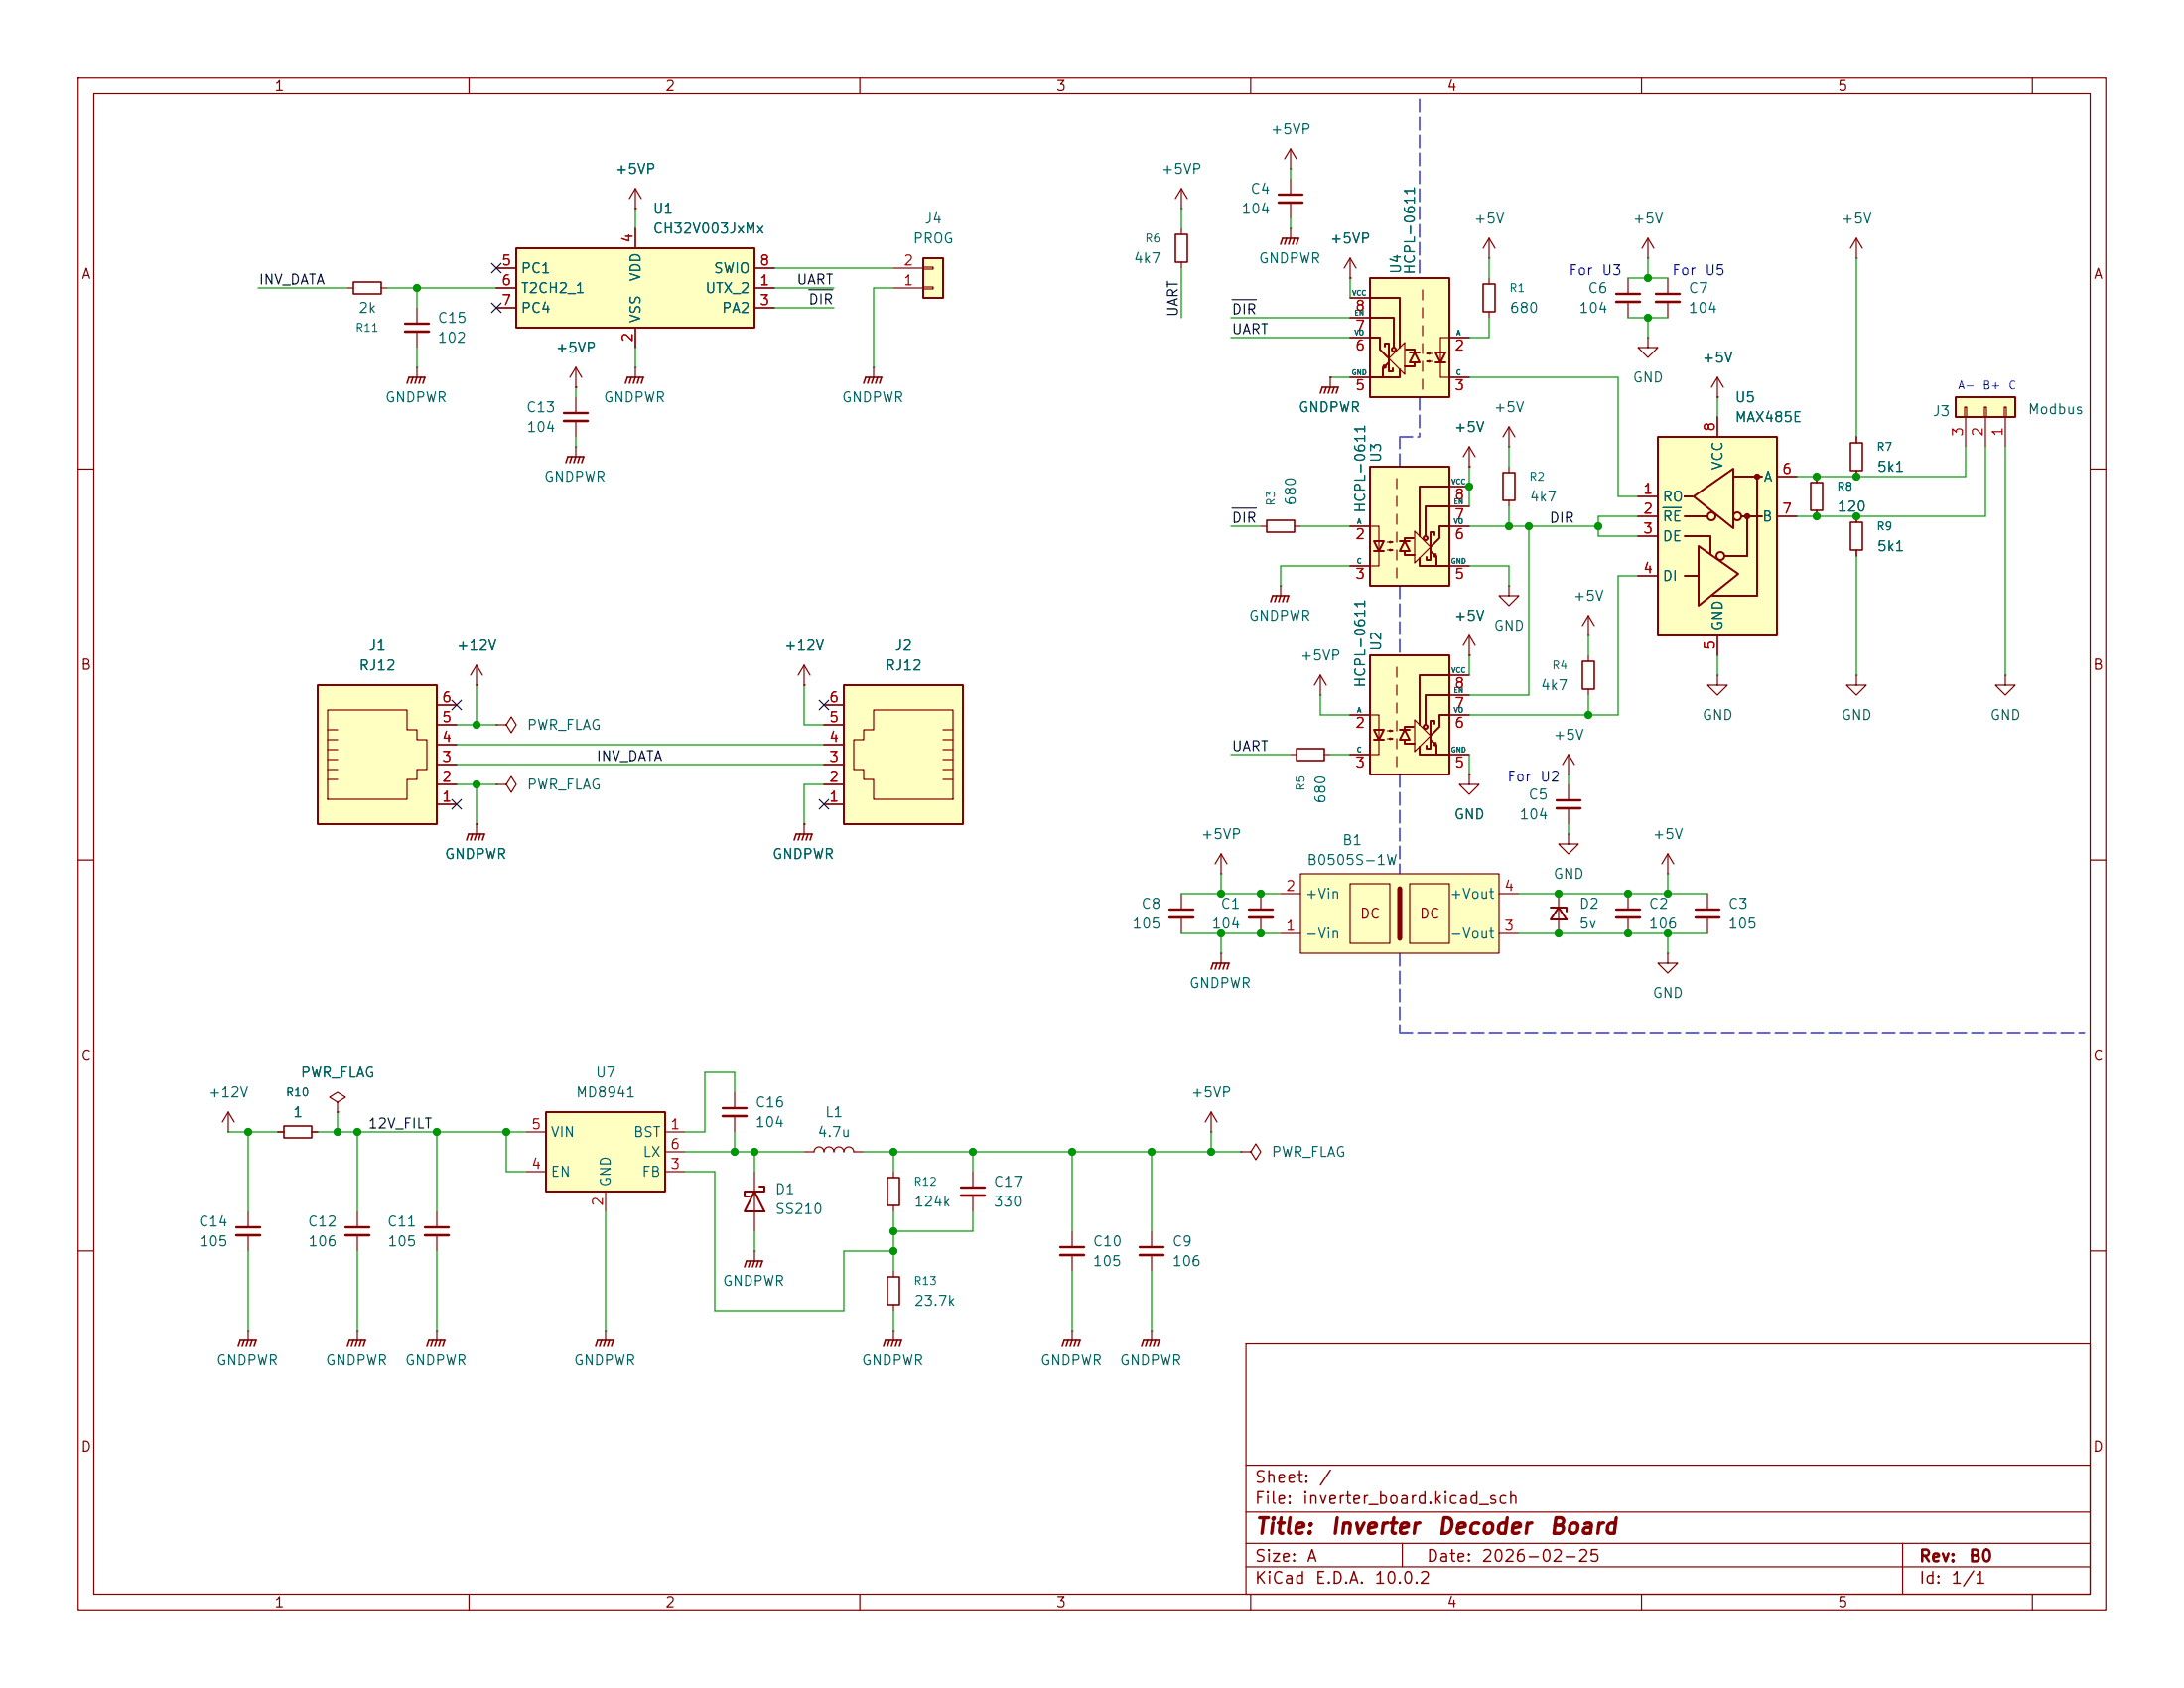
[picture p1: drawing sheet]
<svg xmlns="http://www.w3.org/2000/svg" width="279mm" height="216mm" viewBox="0 0 279 216" stroke-linecap="round" stroke-linejoin="round" font-family="sans-serif">
<g fill="none" stroke="#840000" stroke-width=".15">
<path d="M10 10h259.4v195.9h-259.4zM12 12h255.4v191.9h-255.4zM60 10v2M110 10v2M160 10v2M210 10v2M260 10v2M193 57.2h.1M193 54.6l-.7 1.3M193 54.6l.8 1.3M193 54.6v2.6M10 60h2"/>
<path d="M267.4 60h2M188 99.1v1.2h1.2l-1.2 1.3-1.3-1.3h1.3M188 99.1h.1M10 110h2M267.4 110h2M10 160h2M159.4 171.9h108v32h-108zM267.4 160h2M159.4 197.4h108M159.4 193.4h108M159.4 187.4h108M179.4 197.4v3"/>
<path d="M243.4 197.4v6.5M60 203.9v2M110 203.9v2M159.4 200.4h108M160 203.9v2M210 203.9v2M260 203.9v2"/>
</g>
<path d="M166.4 111.8h25.4v10.1h-25.4z" fill="#ffffc2"/>
<path d="M163.8 119.4h2.6M163.8 114.3h2.6M166.4 111.8h25.4v10.1h-25.4zM172.7 113h5.1v7.7h-5.1zM180.3 113h5.1v7.7h-5.1zM191.8 119.4h2.5M191.8 114.3h2.5" fill="none" stroke="#840000" stroke-width=".15"/>
<path d="M179.1 113.7v6.3" fill="none" stroke="#840000" stroke-width=".63"/>
<path d="M175.3 83.8h10.1v15.3h-10.1z" fill="#ffffc2"/>
<g fill="none" stroke="#840000" stroke-width=".15">
<path d="M172.7 35.6h.1M172.7 33l-.7 1.3M172.7 33l.8 1.3M172.7 33v2.6M190.5 33h.1M190.5 30.5l-.8 1.3M190.5 30.5l.8 1.3M190.5 30.5v2.5M172.7 91.4h3.7v5.1h-3.7M178.7 85.3v1.3M178.7 87.6v1.3M178.7 89.9v1.3"/>
<path d="M178.7 92.2v1.3M178.7 94.5v1.3M178.7 96.8v1.2M181 92.1l2 2-2 2zM185.4 91.4h2.6M185.4 96.5h2.6M185.4 88.9h2.6M185.4 86.4h2.6M151.1 114.3v2M151.1 117.3v2.1M199.4 114.3v5.1M200.7 106.7v1.3h1.2l-1.2 1.2-1.3-1.2h1.3"/>
<path d="M200.7 106.7h.1M154.9 144.8h.1M154.9 142.2l-.7 1.3M154.9 142.2l.8 1.3M154.9 142.2v2.6M158.7 147.3h1.3l.7-1 .6 1-.6 1-.7-1M158.7 147.3h.1"/>
</g>
<g fill="none" stroke="#840000" stroke-width=".25">
<path d="M175.3 83.8h10.1v15.3h-10.1zM175.8 93.3h1.2l-.6 1.3zM175.8 94.6h1.2M179.1 93.3h1.2M179.7 94.7v.4h1.3M179.7 93.3l.6 1.3h-1.2zM180.8 93h-1.1v.3M181.6 95.5v1h3.8M183 94.6l.8 .8-.2-.4-.2 .3 .4 .1v1.1M183 94.7v1.1h-.5v-.4M183 93.1v1.9M183.5 92.6v-.4h-.5v1"/>
<path d="M185.4 86.4h-3.8v6.3M185.4 88.9h-3v3.8M185.4 91.4h-1.3v1.6l-1 1M198.4 116.1h2v.5M199.4 116.1l1 1.5h-2z"/>
<circle cx="182.4" cy="93" r=".25"/>
</g>
<path d="M177.4 93.5h.8l-.4 .1v-.3l.4 .2M177.4 94.5h.8l-.4 .1v-.2l.4 .1" fill="none" stroke="#840000" stroke-width=".13"/>
<path d="M149.6 116.3h3.1" fill="none" stroke="#840000" stroke-width=".3"/>
<path d="M149.6 117.3h3.1" fill="none" stroke="#840000" stroke-width=".33"/>
<path d="M175.3 35.6h10.1v15.2h-10.1z" fill="#ffffc2"/>
<g fill="none" stroke="#840000" stroke-width=".15">
<path d="M165.1 19.1v2.5M165.1 19.1l-.8 1.2M165.1 19.1l.8 1.2M165.1 29.2h.1M165.1 21.6h.1M165.1 22.9v2M165.1 25.9v2M165.1 29.2v1.3M172.7 38.1h2.6M182 37.1v1.3M182 39.4v1.2M190.5 35.6v.7"/>
<path d="M190.5 39.9v.7M208.3 35.6v2M208.3 38.6v2M172.7 43.2h2.6M172.7 48.3h2.6M172.7 40.6h2.6M179.7 43.8v4.1l-2-2.1zM182 41.7v1.2M182 43.9v1.3M182 46.2v1.3M182 48.5v1.3M188 43.2h-3.7v5.1h3.7"/>
<path d="M188 59.7h.1M188 57.2l-.8 1.2M188 57.2l.7 1.2M188 57.2v2.5M165.1 96.5h.8M169.4 96.5h.8M102.9 105.4h.1M102.9 105.4v1.3M156.2 111.8h.1M156.2 109.2l-.8 1.3M156.2 109.2l.8 1.3M156.2 109.2v2.6"/>
<path d="M161.3 114.3v2M161.3 117.3v2.1M156.2 121.9h.1M156.2 121.9v1.3"/>
</g>
<g fill="none" stroke="#840000" stroke-width=".25">
<path d="M175.3 35.6h10.1v15.2h-10.1zM175.3 38.1h3.8v6.4M175.3 40.6h3v3.9M175.3 43.2h1.2v1.5l1 1M177.2 44.3v-.4h.5v1.1M177.7 46.4l-.8 .7 .1-.4 .3 .3-.4 .1v1.2M177.7 46.5v1h.5v-.4M177.7 44.8v1.9M179.1 47.2v1.1h-3.8M179.8 44.7h1.2v.4M180.3 45.1h1.3M181 46.5v.4h-1.3"/>
<path d="M181 45.1l.6 1.3h-1.3zM183.6 45.1h1.3l-.6 1.3zM183.6 46.4h1.3"/>
<circle cx="178.3" cy="44.7" r=".25"/>
</g>
<path d="M182.5 45.2l.4-.1v.2l-.4-.1h.8M182.5 46.2l.4-.1v.3l-.4-.2h.8" fill="none" stroke="#840000" stroke-width=".13"/>
<path d="M163.6 24.9h3M206.8 37.6h3M159.8 116.3h3" fill="none" stroke="#840000" stroke-width=".3"/>
<path d="M163.6 25.9h3M206.8 38.6h3M159.8 117.3h3" fill="none" stroke="#840000" stroke-width=".33"/>
<g fill="none" stroke="#840000" stroke-width=".2">
<path d="M163.8 31.2l.3-.7h2l-.2 .7M164.6 30.5l-.3 .7M165.1 30.5l-.3 .7M165.6 30.5l-.2 .7M189.7 36.3h1.6v3.6h-1.6zM165.9 95.8h3.5v1.5h-3.5zM101.6 107.4l.3-.7h2l-.3 .7M102.4 106.7l-.3 .7M102.9 106.7l-.3 .7M103.4 106.7l-.3 .7M154.9 124l.3-.8h2l-.2 .8M155.7 123.2l-.3 .8"/>
<path d="M156.2 123.2l-.2 .8M156.7 123.2l-.2 .8"/>
</g>
<path d="M107.9 87.6h15.3v17.8h-15.3z" fill="#ffffc2"/>
<g fill="none" stroke="#840000" stroke-width=".15">
<path d="M170.2 48.3h.1M170.2 48.3v1.2M193 59.7v.8M193 74.9v1.3h1.3l-1.3 1.3-1.2-1.3h1.2M193 74.9h.1M193 64v.8M203.2 78.7l-.8 1.3M203.2 78.7l.8 1.3M203.2 78.7v2.6M63.5 92.7h1.3l.6-1 .6 1-.6 1-.6-1M63.5 92.7h.1M105.4 97.8h2.5"/>
<path d="M105.4 95.3h2.5M105.4 92.7h2.5M105.4 90.2h2.5M111.8 90.8h10.1v11.4h-10.1v-2.5h-1.3v-1.3h-1.3v-3.8h1.3v-1.3h1.3zM120.6 94.6h1.3M120.6 95.9h1.3M120.6 97.2h1.3M120.6 98.4h1.3M120.6 99.7h1.3M120.6 93.3h1.3M203.2 81.3h.1M203.2 83.8v.8"/>
<path d="M203.2 88.1v.8M63.5 100.3h1.3l.6-1 .6 1-.6 1-.6-1M63.5 100.3h.1M105.4 102.9h2.5M105.4 100.3h2.5M94 139.7v2M35.6 144.8h.7M39.9 144.8h.7M94 142.7v2.1M102.9 147.3h1.2a.64 .64 0 0 1 .7-.6 .64 .64 0 0 1 .6 .6 .64 .64 0 0 1 .6-.6 .64 .64 0 0 1 .7 .6 .64 .64 0 0 1 .6-.6 .64 .64 0 0 1 .6 .6 .64 .64 0 0 1 .7-.6 .64 .64 0 0 1 .6 .6h1.3M124.5 149.9v2M124.5 152.9v2"/>
<path d="M137.2 157.5v2M147.3 157.5v2M137.2 170.2h.1M137.2 160.5v2.1M137.2 170.2v1.3M147.3 170.2h.1M147.3 160.5v2.1M147.3 170.2v1.3"/>
</g>
<path d="M107.9 87.6h15.3v17.8h-15.3z" fill="none" stroke="#840000" stroke-width=".25"/>
<g fill="none" stroke="#840000" stroke-width=".2">
<path d="M168.9 50.3l.3-.8h2l-.3 .8M169.7 49.5l-.3 .8M170.2 49.5l-.3 .8M170.7 49.5l-.3 .8M192.3 60.5h1.5v3.5h-1.5zM202.4 84.6h1.6v3.5h-1.6zM36.3 144h3.6v1.5h-3.6zM135.9 172.2l.2-.7h2.1l-.3 .7M136.7 171.5l-.3 .7M137.2 171.5l-.3 .7M137.7 171.5l-.3 .7M146 172.2l.3-.7h2l-.2 .7"/>
<path d="M146.8 171.5l-.2 .7M147.3 171.5l-.2 .7M147.8 171.5l-.2 .7"/>
</g>
<path d="M92.5 141.7h3M122.9 151.9h3.1M135.6 159.5h3.1M145.8 159.5h3" fill="none" stroke="#840000" stroke-width=".3"/>
<path d="M92.5 142.7h3M122.9 152.9h3.1M135.6 160.5h3.1M145.8 160.5h3" fill="none" stroke="#840000" stroke-width=".33"/>
<path d="M69.8 142.2h15.3v10.2h-15.3z" fill="#ffffc2"/>
<path d="M69.8 142.2h15.3v10.2h-15.3zM96.5 152.4l1.3 2.5h-2.6zM97.2 151.8h.6v.6h-2.6v.6h.7" fill="none" stroke="#840000" stroke-width=".25"/>
<g fill="none" stroke="#840000" stroke-width=".15">
<path d="M111.8 47h.1M111.8 47v1.3M200.7 99.1h.1M200.7 96.5l-.8 1.3M200.7 96.5l.7 1.3M200.7 96.5v2.6M61 105.4h.1M61 105.4v1.3M200.7 100.3v2.1M200.7 103.4v2M208.3 114.3v2M208.3 117.3v2.1"/>
<path d="M213.4 111.8h.1M213.4 109.2l-.8 1.3M213.4 109.2l.7 1.3M213.4 109.2v2.6M218.4 114.3v2M218.4 117.3v2.1M213.4 121.9v1.3h1.2l-1.2 1.3-1.3-1.3h1.3M213.4 121.9h.1M29.2 144.8h.1M29.2 142.2l-.8 1.3M29.2 142.2l.8 1.3M29.2 142.2v2.6"/>
<path d="M31.7 154.9v2.1M31.7 158v2M43.2 141l1-.7-1-.6-1 .6 1 .7v1.2M43.2 142.2h.1M45.7 154.9v2.1M45.7 158v2M55.9 154.9v2.1M55.9 158v2M67.3 144.8h2.5M67.3 149.9h2.5M77.5 152.4v2.5M85.1 144.8h2.5"/>
<path d="M85.1 149.9h2.5M85.1 147.3h2.5M96.5 149.9v7.6M114.3 149.9v.7M114.3 154.2v.7M31.7 170.2h.1M31.7 170.2v1.3M45.7 170.2h.1M45.7 170.2v1.3M55.9 170.2h.1M55.9 170.2v1.3M77.5 170.2h.1"/>
<path d="M77.5 170.2v1.3M96.5 160h.1M96.5 160v1.3M114.3 170.2h.1M114.3 162.6v.7M114.3 166.9v.7M114.3 170.2v1.3"/>
</g>
<g fill="none" stroke="#840000" stroke-width=".2">
<path d="M110.5 49l.2-.7h2.1l-.3 .7M111.3 48.3l-.3 .7M111.8 48.3l-.3 .7M112.3 48.3l-.3 .7M59.7 107.4l.2-.7h2.1l-.3 .7M60.5 106.7l-.3 .7M61 106.7l-.3 .7M61.5 106.7l-.3 .7M113.5 150.6h1.6v3.6h-1.6zM30.5 172.2l.2-.7h2.1l-.3 .7M31.2 171.5l-.2 .7M31.7 171.5l-.2 .7"/>
<path d="M32.3 171.5l-.3 .7M44.4 172.2l.3-.7h2l-.2 .7M45.2 171.5l-.2 .7M45.7 171.5l-.2 .7M46.2 171.5l-.2 .7M54.6 172.2l.3-.7h2l-.3 .7M55.4 171.5l-.3 .7M55.9 171.5l-.3 .7M56.4 171.5l-.3 .7M76.2 172.2l.3-.7h2l-.3 .7M77 171.5l-.3 .7M77.5 171.5l-.3 .7"/>
<path d="M78 171.5l-.3 .7M95.2 162.1l.3-.8h2l-.2 .8M96 161.3l-.2 .8M96.5 161.3l-.2 .8M97 161.3l-.2 .8M113 172.2l.3-.7h2l-.2 .7M113.5 163.3h1.6v3.6h-1.6zM113.8 171.5l-.3 .7M114.3 171.5l-.3 .7M114.8 171.5l-.2 .7"/>
</g>
<path d="M199.1 102.4h3.1M206.8 116.3h3M216.9 116.3h3.1M30.2 157h3.1M44.2 157h3M54.4 157h3" fill="none" stroke="#840000" stroke-width=".3"/>
<path d="M199.1 103.4h3.1M206.8 117.3h3M216.9 117.3h3.1M30.2 158h3.1M44.2 158h3M54.4 158h3" fill="none" stroke="#840000" stroke-width=".33"/>
<path d="M175.3 59.7h10.1v15.2h-10.1z" fill="#ffffc2"/>
<path d="M172.7 67.3h3.7v5.1h-3.7M178.7 61.2v1.3M178.7 63.5v1.3M178.7 65.8v1.3M178.7 68.1v1.2M178.7 70.4v1.2M178.7 72.6v1.3M181 67.9l2 2.1-2 2zM185.4 67.3h2.6M185.4 72.4h2.6M185.4 64.8h2.6M185.4 62.2h2.6" fill="none" stroke="#840000" stroke-width=".15"/>
<g fill="none" stroke="#840000" stroke-width=".25">
<path d="M175.3 59.7h10.1v15.2h-10.1zM175.8 69.2h1.2l-.6 1.3zM175.8 70.5h1.2M179.1 69.2h1.2M179.7 70.6v.4h1.3M179.7 69.2l.6 1.3h-1.2zM180.8 68.8h-1.1v.4M181.6 71.4v1h3.8M183 70.5l.8 .7-.2-.3-.2 .2 .4 .1v1.2M183 70.6v1h-.5v-.4M183 69v1.9M183.5 68.5v-.4h-.5v1"/>
<path d="M185.4 62.2h-3.8v6.4M185.4 64.8h-3v3.8M185.4 67.3h-1.3v1.5l-1 1.1"/>
<circle cx="182.4" cy="68.8" r=".25"/>
</g>
<path d="M177.4 69.3h.8l-.4 .2v-.3l.4 .1M177.4 70.4h.8l-.4 .1v-.3l.4 .2" fill="none" stroke="#840000" stroke-width=".13"/>
<path d="M66 31.8h30.5v10.1h-30.5z" fill="#ffffc2"/>
<path d="M66 31.8h30.5v10.1h-30.5z" fill="none" stroke="#840000" stroke-width=".25"/>
<g fill="none" stroke="#840000" stroke-width=".15">
<path d="M63.5 36.8h2.5M63.5 39.4h2.5M63.5 34.3h2.5M81.3 26.7h.1M81.3 24.1v2.6M81.3 29.2v2.6M81.3 24.1l-.8 1.3M81.3 24.1l.7 1.3M96.5 36.8h2.6M96.5 39.4h2.6M96.5 34.3h2.6M237.5 33h.1"/>
<path d="M237.5 30.5l-.8 1.3M237.5 30.5l.8 1.3M237.5 30.5v2.5M73.7 57.2h.1M73.7 50.8v2M73.7 53.8v2.1M73.7 57.2v1.2M81.3 41.9v2.6M219.7 50.8h.1M219.7 48.3l-.8 1.2M219.7 48.3l.8 1.2M219.7 48.3v2.5"/>
<path d="M61 87.6h.1M61 85.1l-.8 1.3M61 85.1l.7 1.3M61 85.1v2.5"/>
</g>
<path d="M72.1 52.8h3.1" fill="none" stroke="#840000" stroke-width=".3"/>
<path d="M72.1 53.8h3.1" fill="none" stroke="#840000" stroke-width=".33"/>
<path d="M72.4 59.2l.2-.8h2.1l-.3 .8M73.2 58.4l-.3 .8M73.7 58.4l-.3 .8M74.2 58.4l-.3 .8" fill="none" stroke="#840000" stroke-width=".2"/>
<path d="M40.6 87.6h15.3v17.8h-15.3z" fill="#ffffc2"/>
<g fill="none" stroke="#840000" stroke-width=".15">
<path d="M44.4 36.8h.8M48.8 36.8h.7M53.3 39.4v2M213.4 35.6v2M213.4 38.6v2M53.3 47h.1M53.3 42.4v2.1M53.3 47v1.3M210.8 43.2v1.3h1.3l-1.3 1.2-1.3-1.2h1.3M210.8 43.2h.1M161.3 67.3h.8M163.8 74.9h.1"/>
<path d="M163.8 74.9v1.3M165.6 67.3h.8M237.5 66v.8M237.5 70.4v.7M41.9 94.6h1.3M41.9 95.9h1.3M41.9 97.2h1.3M41.9 98.4h1.3M41.9 99.7h1.3M41.9 90.8h10.2v2.5h1.2v1.3h1.3v3.8h-1.3v1.3h-1.2v2.5h-10.2zM41.9 93.3h1.3M55.9 97.8h2.5"/>
<path d="M55.9 95.3h2.5M55.9 92.7h2.5M55.9 90.2h2.5M237.5 86.4v1.2h1.3l-1.3 1.3-1.3-1.3h1.3M237.5 86.4h.1M256.5 86.4v1.2h1.3l-1.3 1.3-1.2-1.3h1.2M256.5 86.4h.1M55.9 102.9h2.5M55.9 100.3h2.5"/>
</g>
<path d="M40.6 87.6h15.3v17.8h-15.3z" fill="none" stroke="#840000" stroke-width=".25"/>
<path d="M45.2 36.1h3.6v1.5h-3.6zM52.1 49l.2-.7h2.1l-.3 .7M52.8 48.3l-.2 .7M53.3 48.3l-.2 .7M53.8 48.3l-.2 .7M162.1 66.5h3.5v1.6h-3.5zM162.6 77l.2-.8h2l-.2 .8M163.3 76.2l-.2 .8M163.8 76.2l-.2 .8M164.3 76.2l-.2 .8M236.7 66.8h1.6v3.6h-1.6z" fill="none" stroke="#840000" stroke-width=".2"/>
<path d="M211.8 37.6h3.1M51.8 41.4h3.1" fill="none" stroke="#840000" stroke-width=".3"/>
<path d="M211.8 38.6h3.1M51.8 42.4h3.1" fill="none" stroke="#840000" stroke-width=".33"/>
<path d="M118.1 33h2.5v5.1h-2.5z" fill="#ffffc2"/>
<path d="M118.1 33h2.5v5.1h-2.5z" fill="none" stroke="#840000" stroke-width=".25"/>
<g fill="none" stroke="#840000" stroke-width=".15">
<path d="M114.3 36.8h3.8M114.3 34.3h3.8M118.1 36.7h1.3v.3h-1.3zM118.1 34.2h1.3v.2h-1.3zM210.8 33h.1M210.8 30.5l-.7 1.3M210.8 30.5l.8 1.3M210.8 30.5v2.5M73.7 49.5h.1M73.7 47l-.8 1.3M73.7 47l.7 1.3M73.7 47v2.5"/>
<path d="M81.3 47h.1M81.3 47v1.3M237.5 55.9v.7M237.5 60.2v.8M102.9 87.6h.1M102.9 85.1l-.8 1.3M102.9 85.1l.7 1.3M102.9 85.1v2.5M168.9 88.9h.1M168.9 86.4l-.8 1.2M168.9 86.4l.8 1.2M168.9 86.4v2.5"/>
<path d="M219.7 86.4v1.2h1.3l-1.3 1.3-1.3-1.3h1.3M219.7 86.4h.1"/>
</g>
<path d="M80 49l.3-.7h2l-.3 .7M80.8 48.3l-.3 .7M81.3 48.3l-.3 .7M81.8 48.3l-.3 .7M236.7 56.6h1.6v3.6h-1.6z" fill="none" stroke="#840000" stroke-width=".2"/>
<path d="M250.2 50.8h7.6v2.5h-7.6z" fill="#ffffc2"/>
<path d="M250.2 50.8h7.6v2.5h-7.6z" fill="none" stroke="#840000" stroke-width=".25"/>
<path d="M251.3 52.1h.3v1.2h-.3zM251.5 53.3v3.9M253.9 52.1h.2v1.2h-.2zM254 53.3v3.9M256.4 52.1h.3v1.2h-.3zM256.5 53.3v3.9M188 83.8h.1M188 81.3l-.8 1.3M188 81.3l.7 1.3M188 81.3v2.5" fill="none" stroke="#840000" stroke-width=".15"/>
<path d="M212.1 55.9h15.2v25.4h-15.2z" fill="#ffffc2"/>
<g fill="none" stroke="#840000" stroke-width=".25">
<path d="M212.1 55.9h15.2v25.4h-15.2zM215.5 68.6h3.3v2.3M215.5 66h2.9M215.5 73.7h1.7M215.6 63.5h-.1h1M216.7 63.5l5-3.6v7.7zM217.3 69.9l5.1 3.5-5.1 4.1zM221.7 61h3.7M222.8 66h2.6M223.5 66v5.1h-2.9M224.8 61v15.2h-5.7"/>
<circle cx="218.9" cy="66" r=".51"/>
<circle cx="220.1" cy="71.1" r=".51"/>
<circle cx="222.3" cy="66" r=".51"/>
</g>
<g fill="#840000" stroke="#840000" stroke-width=".25">
<circle cx="223.5" cy="66" r=".28"/>
<circle cx="224.8" cy="61" r=".28"/>
</g>
<g fill="none" stroke="#840000" stroke-width=".15">
<path d="M63.5 36.8h2.5M63.5 39.4h2.5M63.5 34.3h2.5M81.3 26.7h.1M81.3 29.2v2.6M96.5 36.8h2.6M96.5 39.4h2.6M96.5 34.3h2.6M151.1 26.7h.1M151.1 24.1v2.6M151.1 29.2v.8M151.1 33.5v.8"/>
<path d="M151.1 24.1l-.7 1.3M151.1 24.1l.8 1.3M172.7 35.6h.1M172.7 38.1h2.6M73.7 49.5h.1M81.3 41.9v2.6M170.2 48.3h.1M172.7 43.2h2.6M172.7 48.3h2.6M172.7 40.6h2.6M185.4 43.2h2.6M185.4 48.3h2.6"/>
<path d="M188 59.7h.1M219.7 50.8h.1M219.7 53.3v2.6M237.5 55.9v.7M172.7 67.3h2.6M172.7 72.4h2.6M185.4 67.3h2.6M185.4 72.4h2.6M185.4 64.8h2.6M185.4 62.2h2.6M209.5 63.5h2.6M209.5 66h2.6"/>
<path d="M209.5 68.6h2.6M209.5 73.7h2.6M227.3 66h2.6M227.3 61h2.6M232.4 61v.7M232.4 65.3v.7M237.5 60.2v.8M237.5 66v.8M237.5 70.4v.7M55.9 97.8h2.5M55.9 95.3h2.5M55.9 92.7h2.5"/>
<path d="M55.9 90.2h2.5M61 87.6h.1M102.9 87.6h.1M105.4 97.8h2.5M105.4 95.3h2.5M105.4 92.7h2.5M105.4 90.2h2.5M172.7 91.4h2.6M172.7 96.5h2.6M185.4 91.4h2.6M185.4 96.5h2.6M185.4 88.9h2.6"/>
<path d="M185.4 86.4h2.6M188 83.8h.1M188 99.1h.1M219.7 81.3v2.5M55.9 102.9h2.5M55.9 100.3h2.5M61 105.4h.1M102.9 105.4h.1M105.4 102.9h2.5M105.4 100.3h2.5M35.6 144.8h.7M39.9 144.8h.7"/>
<path d="M43.2 142.2h.1"/>
</g>
<path d="M212.7 64.9h2.4" fill="none" stroke="#006464" stroke-width=".15"/>
<path d="M150.4 30h1.5v3.5h-1.5zM231.6 61.7h1.6v3.6h-1.6z" fill="none" stroke="#840000" stroke-width=".2"/>
<path d="M103.5 37.1h3.1M157.6 38.3h3.1M157.6 65h3.1" fill="none" stroke="#0f0f0f" stroke-width=".15"/>
<path d="M181.6 12.7v22.9M179.1 59.7v-3.8M179.1 55.9h2.5M181.6 50.8v5.1M179.1 74.9v8.9M179.1 99.1v12.7M179.1 121.9v10.2M179.1 132.1h87.6" fill="none" stroke="#0000c2" stroke-width=".15" stroke-dasharray="1.7 .6"/>
<g fill="none" stroke="#009600" stroke-width=".15">
<path d="M33 36.8h11.4M49.5 36.8h14M53.3 36.8v2.6M81.3 26.7v2.5M99.1 36.8h7.6M99.1 39.4h7.6M99.1 34.3h15.2M114.3 36.8h-2.5v10.2M151.1 26.7v2.5M151.1 34.3v6.3M165.1 21.6v1.3M165.1 27.9v1.3"/>
<path d="M172.7 35.6v2.5M190.5 33v2.6M208.3 35.6h5.1M210.8 33v2.6M237.5 33v22.9M53.3 44.5v2.5M73.7 49.5v1.3M73.7 55.9v1.3M81.3 44.5v2.5M157.5 43.2h15.2M157.5 40.6h15.2M170.2 48.3h2.5"/>
<path d="M188 48.3h19v15.2h2.5M188 59.7v5.1M190.5 40.6v2.6h-2.5M193 57.2v2.5M208.3 40.6h5.1M210.8 40.6v2.6M219.7 50.8v2.5M251.5 57.2v3.8h-21.6M254 57.2v8.8h-24.1M256.5 57.2v29.2M157.5 67.3h3.8M166.4 67.3h6.3"/>
<path d="M172.7 72.4h-8.9v2.5M188 67.3h16.5M188 72.4h5v2.5M193 64.8v2.5M195.6 67.3v21.6h-7.6M209.5 73.7h-2.5v17.7h-19M209.5 66h-5v2.6h5M237.5 71.1v15.3M58.4 95.3h47M58.4 97.8h47M58.4 92.7h5.1M61 87.6v5.1"/>
<path d="M102.9 87.6v5.1h2.5M157.5 96.5h7.6M168.9 88.9v2.5h3.8M170.2 96.5h2.5M188 83.8v2.6M188 96.5v2.6M200.7 99.1v1.2M203.2 81.3v2.5M203.2 88.9v2.5M219.7 83.8v2.6M58.4 100.3h5.1M61 100.3v5.1"/>
<path d="M105.4 100.3h-2.5v5.1M151.1 119.4h12.7M151.1 114.3h12.7M156.2 111.8v2.5M156.2 119.4v2.5M194.3 119.4h24.1M194.3 114.3h24.1M200.7 105.4v1.3M213.4 111.8v2.5M213.4 119.4v2.5M94 139.7v-2.5h-3.8v7.6h-2.6M29.2 144.8h6.4"/>
<path d="M31.7 144.8v10.1M40.6 144.8h26.7M43.2 142.2v2.6M45.7 144.8v10.1M55.9 144.8v10.1M64.8 144.8v5.1h2.5M77.5 154.9v15.3M87.6 149.9h3.8v17.7h16.5v-7.6h6.4M87.6 147.3h15.3M94 144.8v2.5M96.5 147.3v2.6M96.5 157.5v2.5"/>
<path d="M110.5 147.3h48.2M114.3 147.3v2.6M114.3 154.9v7.7M124.5 147.3v2.6M124.5 154.9v2.6h-10.2M137.2 147.3v10.2M147.3 147.3v10.2M154.9 144.8v2.5M31.7 160v10.2M45.7 160v10.2M55.9 160v10.2M114.3 167.6v2.6"/>
<path d="M137.2 162.6v7.6M147.3 162.6v7.6"/>
</g>
<path d="M62.9 33.7l1.2 1.2M62.9 38.8l1.2 1.2M64.1 33.7l-1.2 1.2M64.1 38.8l-1.2 1.2M57.8 89.6l1.2 1.2M59 89.6l-1.2 1.2M104.8 89.6l1.2 1.2M106 89.6l-1.2 1.2M57.8 102.3l1.2 1.2M59 102.3l-1.2 1.2M104.8 102.3l1.2 1.2M106 102.3l-1.2 1.2" fill="none" stroke="#000084" stroke-width=".15"/>
<g fill="#009600" stroke="#009600" stroke-width=".13">
<circle cx="232.4" cy="66" r=".46"/>
<circle cx="232.4" cy="61" r=".46"/>
<circle cx="204.5" cy="67.3" r=".46"/>
<circle cx="237.5" cy="66" r=".46"/>
<circle cx="210.8" cy="35.6" r=".46"/>
<circle cx="237.5" cy="61" r=".46"/>
<circle cx="210.8" cy="40.6" r=".46"/>
<circle cx="193" cy="67.3" r=".46"/>
<circle cx="203.2" cy="91.4" r=".46"/>
<circle cx="195.6" cy="67.3" r=".46"/>
<circle cx="188" cy="62.2" r=".46"/>
<circle cx="199.4" cy="114.3" r=".46"/>
<circle cx="208.3" cy="114.3" r=".46"/>
<circle cx="199.4" cy="119.4" r=".46"/>
<circle cx="156.2" cy="119.4" r=".46"/>
<circle cx="161.3" cy="114.3" r=".46"/>
<circle cx="213.4" cy="114.3" r=".46"/>
<circle cx="208.3" cy="119.4" r=".46"/>
<circle cx="213.4" cy="119.4" r=".46"/>
<circle cx="114.3" cy="160" r=".46"/>
<circle cx="124.5" cy="147.3" r=".46"/>
<circle cx="96.5" cy="147.3" r=".46"/>
<circle cx="94" cy="147.3" r=".46"/>
<circle cx="137.2" cy="147.3" r=".46"/>
<circle cx="64.8" cy="144.8" r=".46"/>
<circle cx="43.2" cy="144.8" r=".46"/>
<circle cx="31.7" cy="144.8" r=".46"/>
<circle cx="45.7" cy="144.8" r=".46"/>
<circle cx="55.9" cy="144.8" r=".46"/>
<circle cx="147.3" cy="147.3" r=".46"/>
<circle cx="154.9" cy="147.3" r=".46"/>
<circle cx="156.2" cy="114.3" r=".46"/>
<circle cx="114.3" cy="157.5" r=".46"/>
<circle cx="114.3" cy="147.3" r=".46"/>
<circle cx="161.3" cy="119.4" r=".46"/>
<circle cx="61" cy="92.7" r=".46"/>
<circle cx="61" cy="100.3" r=".46"/>
<circle cx="53.3" cy="36.8" r=".46"/>
</g>
<g font-size="2" fill="#840000">
<text x="160.4" y="196.7">Title:</text>
<text x="170.1" y="196.7">Inverter</text>
<text x="183.7" y="196.7">Decoder</text>
<text x="198" y="196.7">Board</text>
</g>
<g font-size="1.5" fill="#840000">
<text x="160.4" y="190">Sheet:</text>
<text x="168.6" y="190">/</text>
<text x="160.4" y="192.7">File:</text>
<text x="166.5" y="192.7">inverter_board.kicad_sch</text>
<text x="160.4" y="202.9">KiCad</text>
<text x="160.4" y="200.1">Size:</text>
<text x="167.1" y="200.1">A</text>
<text x="168.1" y="202.9">E.D.A.</text>
<text x="175.7" y="202.9">10.0.2</text>
<text x="182.4" y="200.1">Date:</text>
<text x="189.4" y="200.1">2026-02-25</text>
<text x="245.4" y="200.1">Rev:</text>
<text x="245.4" y="202.9">Id:</text>
<text x="249.5" y="202.9">1/1</text>
<text x="251.8" y="200.1">B0</text>
</g>
<g font-size="1.3" fill="#840000">
<text x="35" y="12">1</text>
<text x="85" y="12">2</text>
<text x="135" y="12">3</text>
<text x="185" y="12">4</text>
<text x="235" y="12">5</text>
<text x="10.3" y="36">A</text>
<text x="267.7" y="36">A</text>
<text x="10.3" y="86">B</text>
<text x="267.7" y="86">B</text>
<text x="173.9" y="117.8">DC</text>
<text x="181.5" y="117.8">DC</text>
<text x="10.3" y="136">C</text>
<text x="267.7" y="136">C</text>
<text x="10.3" y="186">D</text>
<text x="267.7" y="186">D</text>
<text x="35" y="205.9">1</text>
<text x="85" y="205.9">2</text>
<text x="135" y="205.9">3</text>
<text x="185" y="205.9">4</text>
<text x="235" y="205.9">5</text>
</g>
<g font-size="1.3" fill="#006464">
<text x="162.4" y="17.5">+5VP</text>
<text x="78.6" y="22.6">+5VP</text>
<text x="148.5" y="22.6">+5VP</text>
<text x="83.4" y="27.6">U1</text>
<text x="118.2" y="28.9">J4</text>
<text x="158.7" y="27.6">104</text>
<text x="159.9" y="25.1">C4</text>
<text x="188.5" y="28.9">+5V</text>
<text x="208.8" y="28.9">+5V</text>
<text x="235.5" y="28.9">+5V</text>
<text x="66.5" y="35.3">PC1</text>
<text x="83.4" y="30.2">CH32V003JxMx</text>
<text x="91.2" y="35.3">SWIO</text>
<text x="116.7" y="31.5">PROG</text>
<text x="144.9" y="34">4k7</text>
<text x="160.9" y="34">GNDPWR</text>
<text x="170" y="31.5">+5VP</text>
<text x="179.5" y="35.2" transform="rotate(-90 179.5 35.2)">U4</text>
<text x="181.3" y="35.2" transform="rotate(-90 181.3 35.2)">HCPL-0611</text>
<text x="45.8" y="40.3">2k</text>
<text x="55.9" y="41.6">C15</text>
<text x="66.5" y="37.8">T2CH2_1</text>
<text x="66.5" y="40.3">PC4</text>
<text x="82.3" y="41.4" transform="rotate(-90 82.3 41.4)">VSS</text>
<text x="82.3" y="36.1" transform="rotate(-90 82.3 36.1)">VDD</text>
<text x="90.1" y="37.8">UTX_2</text>
<text x="92.2" y="40.3">PA2</text>
<text x="193" y="40.3">680</text>
<text x="201.9" y="40.3">104</text>
<text x="203" y="37.8">C6</text>
<text x="215.9" y="37.8">C7</text>
<text x="215.9" y="40.3">104</text>
<text x="55.9" y="44.2">102</text>
<text x="71" y="45.4">+5VP</text>
<text x="217.7" y="46.7">+5V</text>
<text x="49.2" y="51.8">GNDPWR</text>
<text x="67.2" y="53">C13</text>
<text x="77.1" y="51.8">GNDPWR</text>
<text x="107.6" y="51.8">GNDPWR</text>
<text x="166" y="53">GNDPWR</text>
<text x="191" y="53">+5V</text>
<text x="208.8" y="49.2">GND</text>
<text x="221.9" y="51.8">U5</text>
<text x="247.2" y="53.5">J3</text>
<text x="259.3" y="53.3">Modbus</text>
<text x="67.3" y="55.6">104</text>
<text x="177" y="59.3" transform="rotate(-90 177 59.3)">U3</text>
<text x="185.9" y="55.6">+5V</text>
<text x="221.9" y="54.3">MAX485E</text>
<text x="69.5" y="61.9">GNDPWR</text>
<text x="166.1" y="64.8" transform="rotate(-90 166.1 64.8)">680</text>
<text x="175" y="65.7" transform="rotate(-90 175 65.7)">HCPL-0611</text>
<text x="195.6" y="64.5">4k7</text>
<text x="212.6" y="64.5">RO</text>
<text x="220.7" y="60.2" transform="rotate(-90 220.7 60.2)">VCC</text>
<text x="225.5" y="61.9">A</text>
<text x="235" y="65.7">120</text>
<text x="240" y="60.7">5k1</text>
<text x="212.6" y="67">RE</text>
<text x="212.6" y="69.6">DE</text>
<text x="225.3" y="67">B</text>
<text x="240" y="70.8">5k1</text>
<text x="201.2" y="77.2">+5V</text>
<text x="212.6" y="74.6">DI</text>
<text x="47.1" y="83.5">J1</text>
<text x="58.3" y="83.5">+12V</text>
<text x="100.2" y="83.5">+12V</text>
<text x="114.4" y="83.5">J2</text>
<text x="159.7" y="79.7">GNDPWR</text>
<text x="177" y="83.4" transform="rotate(-90 177 83.4)">U2</text>
<text x="185.9" y="79.7">+5V</text>
<text x="191" y="81">GND</text>
<text x="220.7" y="80.8" transform="rotate(-90 220.7 80.8)">GND</text>
<text x="45.8" y="86.1">RJ12</text>
<text x="113.1" y="86.1">RJ12</text>
<text x="166.2" y="84.8">+5VP</text>
<text x="175" y="88.1" transform="rotate(-90 175 88.1)">HCPL-0611</text>
<text x="197" y="88.6">4k7</text>
<text x="67.3" y="93.7">PWR_FLAG</text>
<text x="198.6" y="95">+5V</text>
<text x="217.7" y="92.4">GND</text>
<text x="235.5" y="92.4">GND</text>
<text x="254.5" y="92.4">GND</text>
<text x="67.3" y="101.3">PWR_FLAG</text>
<text x="153.5" y="107.7">+5VP</text>
<text x="169.9" y="102.9" transform="rotate(-90 169.9 102.9)">680</text>
<text x="185.9" y="105.1">GND</text>
<text x="194.3" y="105.1">104</text>
<text x="195.4" y="102.6">C5</text>
<text x="211.3" y="107.7">+5V</text>
<text x="56.8" y="110.2">GNDPWR</text>
<text x="98.7" y="110.2">GNDPWR</text>
<text x="167.1" y="111">B0505S-1W</text>
<text x="171.6" y="108.4">B1</text>
<text x="198.6" y="112.7">GND</text>
<text x="144.7" y="119.1">105</text>
<text x="145.9" y="116.5">C8</text>
<text x="154.9" y="119.1">104</text>
<text x="156.1" y="116.5">C1</text>
<text x="166.9" y="115.3">+Vin</text>
<text x="185.4" y="115.3">+Vout</text>
<text x="201.9" y="116.5">D2</text>
<text x="201.9" y="119.1">5v</text>
<text x="210.8" y="116.5">C2</text>
<text x="210.8" y="119.1">106</text>
<text x="221" y="116.5">C3</text>
<text x="221" y="119.1">105</text>
<text x="166.9" y="120.4">-Vin</text>
<text x="185.4" y="120.4">-Vout</text>
<text x="152.1" y="126.7">GNDPWR</text>
<text x="211.3" y="128">GND</text>
<text x="26.6" y="140.7">+12V</text>
<text x="37.4" y="143.2">1</text>
<text x="38.4" y="138.1">PWR_FLAG</text>
<text x="73.6" y="140.7">MD8941</text>
<text x="76.1" y="138.1">U7</text>
<text x="96.5" y="141.9">C16</text>
<text x="105.5" y="143.2">L1</text>
<text x="152.3" y="140.7">+5VP</text>
<text x="70.4" y="145.8">VIN</text>
<text x="80.9" y="145.8">BST</text>
<text x="82.1" y="148.3">LX</text>
<text x="96.5" y="144.5">104</text>
<text x="104.5" y="145.8">4.7u</text>
<text x="162.6" y="148.3">PWR_FLAG</text>
<text x="70.4" y="150.8">EN</text>
<text x="78.4" y="151.9" transform="rotate(-90 78.4 151.9)">GND</text>
<text x="82" y="150.8">FB</text>
<text x="99.1" y="153.1">D1</text>
<text x="99.1" y="155.6">SS210</text>
<text x="116.8" y="154.6">124k</text>
<text x="127" y="154.6">330</text>
<text x="127" y="152.1">C17</text>
<text x="25.3" y="157.2">C14</text>
<text x="25.4" y="159.7">105</text>
<text x="39.3" y="157.2">C12</text>
<text x="39.3" y="159.7">106</text>
<text x="49.4" y="157.2">C11</text>
<text x="49.5" y="159.7">105</text>
<text x="139.7" y="159.7">C10</text>
<text x="149.9" y="159.7">C9</text>
<text x="92.4" y="164.8">GNDPWR</text>
<text x="116.8" y="167.3">23.7k</text>
<text x="139.7" y="162.3">105</text>
<text x="149.9" y="162.3">106</text>
<text x="27.6" y="175">GNDPWR</text>
<text x="41.6" y="175">GNDPWR</text>
<text x="51.7" y="175">GNDPWR</text>
<text x="73.3" y="175">GNDPWR</text>
<text x="110.1" y="175">GNDPWR</text>
<text x="133" y="175">GNDPWR</text>
<text x="143.2" y="175">GNDPWR</text>
</g>
<g font-size="1.3" fill="#a90000">
<text x="64.1" y="34.3">5</text>
<text x="81.3" y="31.2" transform="rotate(-90 81.3 31.2)">4</text>
<text x="97.1" y="34.3">8</text>
<text x="115.5" y="34.3">2</text>
<text x="64.1" y="36.8">6</text>
<text x="64.1" y="39.3">7</text>
<text x="97.1" y="36.8">1</text>
<text x="97.1" y="39.3">3</text>
<text x="115.5" y="36.8">1</text>
<text x="173.3" y="40.1">8</text>
<text x="81.3" y="43.9" transform="rotate(-90 81.3 43.9)">2</text>
<text x="173.3" y="45.1">6</text>
<text x="173.3" y="42.6">7</text>
<text x="186" y="45.1">2</text>
<text x="173.3" y="50.2">5</text>
<text x="186" y="50.2">3</text>
<text x="219.7" y="55.3" transform="rotate(-90 219.7 55.3)">8</text>
<text x="251.4" y="56" transform="rotate(-90 251.4 56)">3</text>
<text x="254" y="56" transform="rotate(-90 254 56)">2</text>
<text x="256.5" y="56" transform="rotate(-90 256.5 56)">1</text>
<text x="186" y="64.2">8</text>
<text x="210.1" y="63.5">1</text>
<text x="227.9" y="60.9">6</text>
<text x="173.3" y="69.3">2</text>
<text x="186" y="69.3">6</text>
<text x="186" y="66.7">7</text>
<text x="210.1" y="66">2</text>
<text x="210.1" y="68.6">3</text>
<text x="227.9" y="66">7</text>
<text x="173.3" y="74.4">3</text>
<text x="186" y="74.4">5</text>
<text x="210.1" y="73.6">4</text>
<text x="219.7" y="83.3" transform="rotate(-90 219.7 83.3)">5</text>
<text x="186" y="88.3">8</text>
<text x="56.4" y="95.2">4</text>
<text x="56.4" y="92.7">5</text>
<text x="56.4" y="90.1">6</text>
<text x="106" y="95.2">4</text>
<text x="106" y="92.7">5</text>
<text x="106" y="90.1">6</text>
<text x="173.3" y="93.4">2</text>
<text x="186" y="93.4">6</text>
<text x="186" y="90.9">7</text>
<text x="56.4" y="100.3">2</text>
<text x="56.4" y="97.8">3</text>
<text x="106" y="100.3">2</text>
<text x="106" y="97.8">3</text>
<text x="173.3" y="98.5">3</text>
<text x="186" y="98.5">5</text>
<text x="56.4" y="102.8">1</text>
<text x="106" y="102.8">1</text>
<text x="164.4" y="119.4">1</text>
<text x="164.4" y="114.3">2</text>
<text x="192.3" y="119.4">3</text>
<text x="192.3" y="114.3">4</text>
<text x="67.9" y="149.8">4</text>
<text x="67.9" y="144.8">5</text>
<text x="85.7" y="144.8">1</text>
<text x="85.7" y="149.8">3</text>
<text x="85.7" y="147.3">6</text>
<text x="77.4" y="154.4" transform="rotate(-90 77.4 154.4)">2</text>
</g>
<g font-size="1.3" fill="#0000c2">
<text x="200.6" y="35.5">For</text>
<text x="204.8" y="35.5">U3</text>
<text x="213.8" y="35.5">For</text>
<text x="218" y="35.5">U5</text>
<text x="192.7" y="100.3">For</text>
<text x="196.9" y="100.3">U2</text>
</g>
<g font-size="1.3" fill="#0f0f0f">
<text x="33" y="36.7">INV_DATA</text>
<text x="101.8" y="36.7">UART</text>
<text x="103.3" y="39.2">DIR</text>
<text x="151" y="40.6" transform="rotate(-90 151 40.6)">UART</text>
<text x="157.5" y="40.5">DIR</text>
<text x="157.5" y="43.1">UART</text>
<text x="157.5" y="67.2">DIR</text>
<text x="198.1" y="67.2">DIR</text>
<text x="76.2" y="97.7">INV_DATA</text>
<text x="157.5" y="96.4">UART</text>
<text x="47" y="144.7">12V_FILT</text>
</g>
<g font-size="1" fill="#006464">
<text x="146.4" y="31.3">R6</text>
<text x="193" y="37.6">R1</text>
<text x="45.4" y="42.7">R11</text>
<text x="240" y="57.9">R7</text>
<text x="163.3" y="64.8" transform="rotate(-90 163.3 64.8)">R3</text>
<text x="195.5" y="61.7">R2</text>
<text x="234.9" y="63">R8</text>
<text x="240" y="68.1">R9</text>
<text x="198.5" y="85.9">R4</text>
<text x="167.1" y="101.3" transform="rotate(-90 167.1 101.3)">R5</text>
<text x="36.5" y="140.5">R10</text>
<text x="116.8" y="151.9">R12</text>
<text x="116.8" y="164.6">R13</text>
</g>
<g font-size="1" fill="#0000c2">
<text x="250.4" y="50.1">A-</text>
<text x="253.5" y="50.1">B+</text>
<text x="256.8" y="50.1">C</text>
</g>
<g font-size=".6" fill="#006464">
<text x="172.9" y="38">VCC</text>
<text x="173.2" y="40.5">EN</text>
<text x="173.2" y="43">VO</text>
<text x="186.3" y="43">A</text>
<text x="172.9" y="48.1">GND</text>
<text x="186.2" y="48.1">C</text>
<text x="185.6" y="62.1">VCC</text>
<text x="185.9" y="64.6">EN</text>
<text x="173.6" y="67.2">A</text>
<text x="185.9" y="67.2">VO</text>
<text x="173.5" y="72.3">C</text>
<text x="185.6" y="72.3">GND</text>
<text x="185.6" y="86.2">VCC</text>
<text x="185.9" y="88.8">EN</text>
<text x="173.6" y="91.3">A</text>
<text x="185.9" y="91.3">VO</text>
<text x="173.5" y="96.4">C</text>
<text x="185.6" y="96.4">GND</text>
</g>
</svg>
